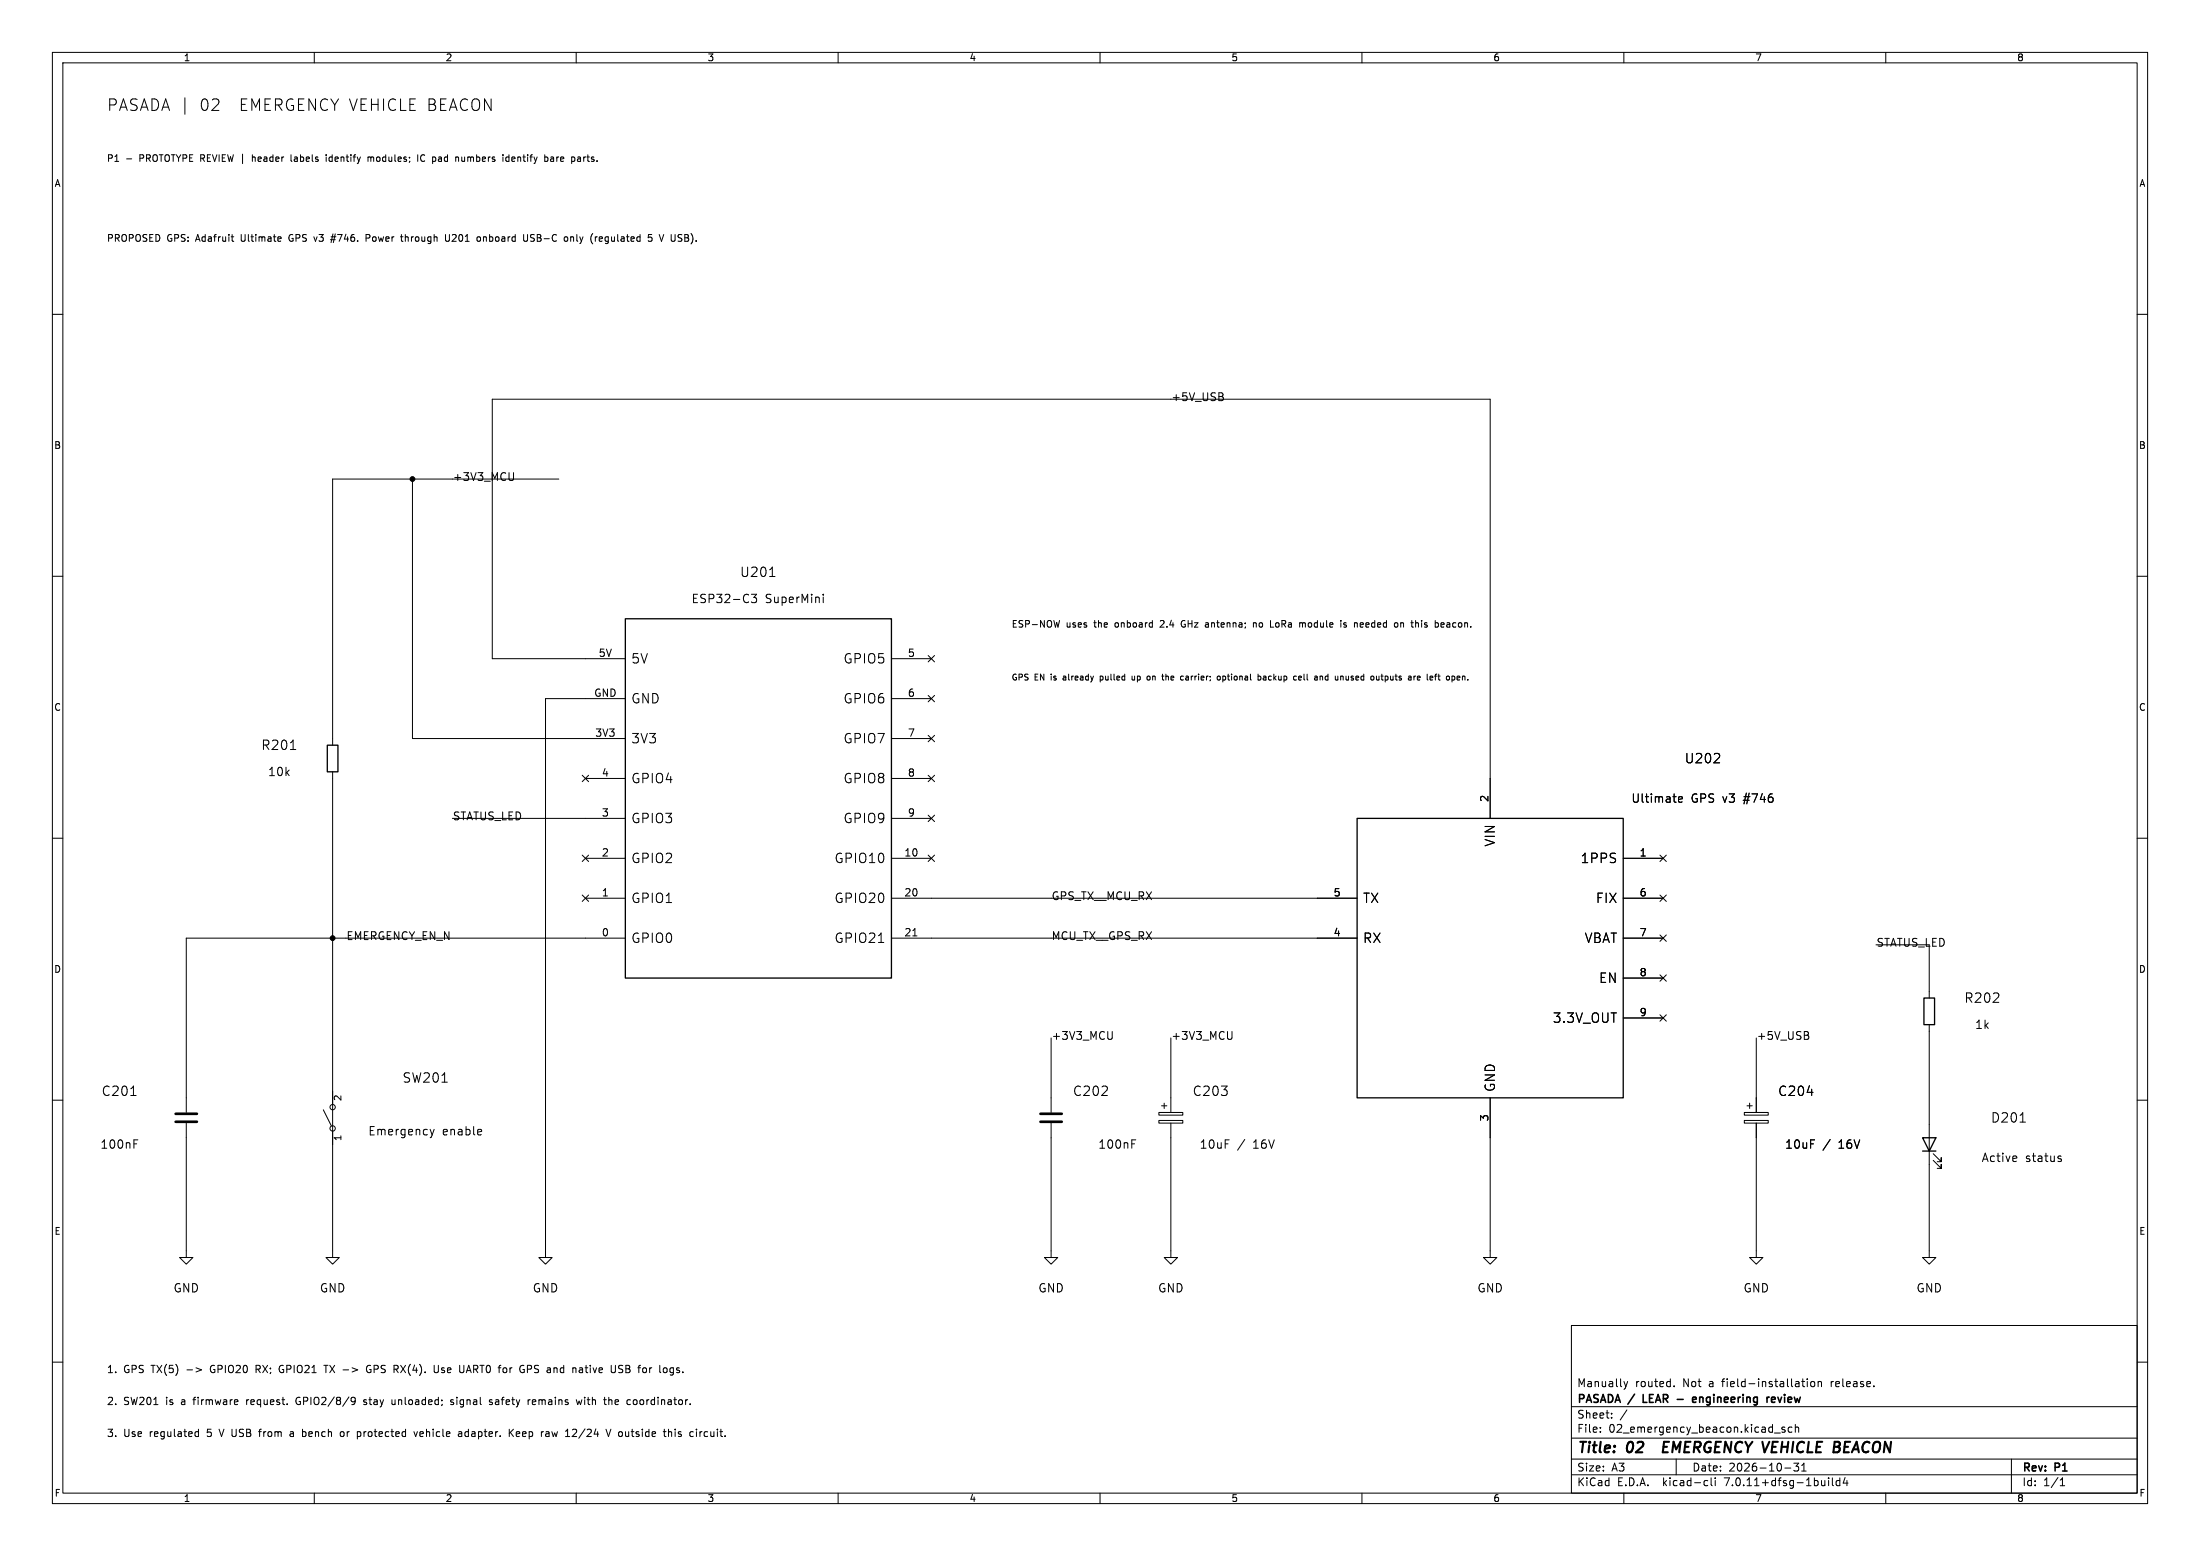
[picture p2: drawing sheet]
<svg xmlns="http://www.w3.org/2000/svg" width="420mm" height="297mm" viewBox="0 0 420 297" stroke-linecap="round" stroke-linejoin="round" font-family="sans-serif">
<g fill="none" stroke="#000" stroke-width=".19">
<path d="M10 10h400v277h-400zM12 12h396v273h-396zM60 10v2M110 10v2M160 10v2M210 10v2M260 10v2M310 10v2M360 10v2M24.2 30.3h.9M48.2 29.5v1.3M48.4 30l-.2 .1"/>
<path d="M55.6 29.5v1.1l.1 .2M62.3 29.5v.2M62.3 30v.8M70.3 30v.8M70.3 30.1l.3-.1 .2 .1M70.8 30.1v.7M71 30l-.2 .1M79.7 29.5v1.3M80.8 29.5a.64 .64 0 0 0-.5 .7 .64 .64 0 0 0 .5 .6M83.7 30.4v.3M88.2 30v.6l.1 .2M97.2 30h-.4l-.2 .2 .1 .5h.5"/>
<path d="M97.2 29.5v1.3M104.1 30h.3l.2 .2-.1 .5-.4 .1M105.1 30h.5l.1 .8M105.7 30.3h-.4l-.2 .2 .2 .3 .4-.1M110.3 30h.5v.8M110.3 30.7h.5M110.8 30.3l-.5 .1M10 60h2M44.1 45.2h.5M44.3 45.9l.3 .2M53.2 45.2l.4 .1 .1 .2-.7 .1M53.6 46l-.4 .1"/>
<path d="M63.1 45.8h.9M63.2 45.2h.9M63.6 44.6l-.4 1.7M69.9 45.4h.5M70.4 44.8h-.5v1.3M76.4 45.2h.5M76.6 44.8v1.1l.3 .2M85 44.8v1l.3 .3 .4-.1 .1-.2v-1M91.1 45.3l.2-.1 .4 .1v.5l-.1 .2-.3 .1-.2-.2zM100 44.8v1l.2 .3 .4-.1 .1-.2v-1M107.8 45.3l.3-.1 .3 .2-.1 .5-.2 .2-.3-.1M108.9 45.2v.9"/>
<path d="M109.3 45.2l-.4 .1M114 45.2l-.4 .2M114.5 45.3v.7M115 45.5l-.6 .1M124.4 44.8h-.6l-.1 .6 .2-.1h.5l.1 .2-.1 .4-.2 .2-.5-.2M408 60h2M233.2 75.7a.4 .4 0 0 1 .4 .3 .4 .4 0 0 1-.3 .5M233.3 75l.2 .3-.2 .3M78.7 91.4v49.6h40.7M98 90.2v1.2l-.3 .3M106.7 91.4h-43.2v50.8M10 110h2"/>
<path d="M143.4 113.4h1l-.5 .6 .5 .2v.7l-.3 .1h-.4l-.3-.1M146.9 110h1.1M157.2 113.4v.2M157.2 114v1M202.3 118.4l-.3 1.3M225.7 118.5l-.2 .5 .2 .6M230.2 119.6l.4 .1M230.5 118.9h-.3M230.6 119.2l-.4 .1M239.3 119l.3-.1 .2 .1M239.3 118.9v.8M242.5 119.7h.7"/>
<path d="M248.5 118.9l.2 .1M248.7 119v.7M249.1 118.9h-.3l-.1 .1M256 118.4v.2M256 118.9v.8M257 118.9h-.3l-.2 .1 .1 .2 .4 .1v.3h-.5M260.1 118.9l-.4 .1v.6l.4 .1M260.3 119.2l-.6 .1M266.8 119v.6M267.4 118.9v.8M267.8 118.9l-.4 .1M270.7 118.9l.1 .8"/>
<path d="M275.1 119.3l.6-.1-.1-.3h-.3l-.2 .1v.6h.5M408 110h2M119.4 133.4h-15.3v106.6h1.3l-1.3 1.3-1.2-1.3h1.2M119.4 125.7h-25.4v-49.5h190.5v80M170.2 125.7h7.6M170.2 133.4h7.6M177.2 125.1l1.2 1.2M177.2 132.7l1.2 1.3M178.4 125.1l-1.2 1.2M178.4 132.7l-1.2 1.3M210 129.1v1.1M210 129.8h.1"/>
<path d="M210.1 129.1h-.1M216.1 129.1l.1 .7h.3M219.1 129.1h.2l.3 .2M219.6 129.6l-.3 .2h-.2M221.9 128.7v.9M222.6 128.7v1.1M222.7 129.1l-.1 .1M225.8 129.1h.1M225.9 129.8h-.1M226.5 129.1h-.1M226.5 129.4l-.2 .1 .2 .3M232.5 129.1h.2l.3 .2v.3l-.3 .2-.3-.2z"/>
<path d="M233.4 129.8h.4M233.4 129.1v1.1M233.8 129.1h-.4M240.2 129.1h.3l.2 .2-.1 .5h-.4M240.2 128.7v1.1M241.2 129.1h.3l.2 .1M241.7 129.3l-.6 .2 .2 .3h.4M247.9 129.4l.6-.1-.1-.2h-.3l-.2 .1 .1 .6h.4M252 129.2l.4-.1 .1 .7M252 129.1v.7M257 129.1v.5l.1 .2M263.3 129.1v.7"/>
<path d="M263.3 129.7l-.2 .1M263.6 129.1h.5M263.8 128.7v.9l.3 .2M270.6 129.4l.5-.1v-.2h-.4l-.1 .1v.6h.5M272.5 128.7v.9M274.3 128.7h-.2M274.5 129.1h.4M274.7 128.7v.9M274.7 129.8h.2M278.3 129.1h.3l.1 .2-.5 .1M278.6 129.8h-.3M279.2 129.1v.7"/>
<path d="M279.2 129.1v.1M10 160h2M55.4 143.1h1.1M63.5 147.3v92.7h1.3l-1.3 1.3-1.3-1.3h1.3M86.4 156.2h33M111.2 148l1.2 1.2M111.8 148.6h7.6M112.4 148l-1.2 1.2M170.2 156.2h7.6M170.2 141h7.6M170.2 148.6h7.6M177.2 155.6l1.2 1.2"/>
<path d="M177.2 140.4l1.2 1.2M177.2 148l1.2 1.2M178.4 155.6l-1.2 1.2M178.4 140.4l-1.2 1.2M178.4 148l-1.2 1.2M320.4 152.6l.8-.2-.1-.3h-.4l-.3 .2 .1 .8h.6M408 160h2M111.2 163.2l1.2 1.2M111.2 170.8l1.2 1.3M111.8 171.5h7.6M111.8 163.8h7.6M112.4 163.2l-1.2 1.2"/>
<path d="M112.4 170.8l-1.2 1.3M119.4 179.1h-83.8v33.2M170.2 179.1h88.9M170.2 171.5h88.9M170.2 163.8h7.6M174.3 178.6h.8M177.2 163.2l1.2 1.2M178.4 163.2l-1.2 1.2M309.9 179.1h7.6M309.9 171.5h7.6M309.9 163.8h7.6M316.9 170.8l1.2 1.3"/>
<path d="M316.9 178.5l1.2 1.2M316.9 163.2l1.2 1.2M318.1 170.8l-1.2 1.3M318.1 178.5l-1.2 1.2M318.1 163.2l-1.2 1.2M200.7 198.1v14.2M212.3 196.9v1.2l-.3 .3M223.5 198.1v14.2M235.2 196.9v1.2l-.3 .3M309.9 186.7h7.6M309.9 194.3h7.6M316.9 193.7l1.2 1.2"/>
<path d="M316.9 186.1l1.2 1.2M318.1 193.7l-1.2 1.2M318.1 186.1l-1.2 1.2M335.3 198.1v14.2M345 197.6a.4 .4 0 0 1 .3 .4 .4 .4 0 0 1-.3 .4M345.1 197l.1 .2-.1 .3M358.1 180.3h10.2v10.2M368.3 195.6v44.4h1.3l-1.3 1.3-1.3-1.3h1.3M10 210h2M25 209.1h1M25.6 217.6h.7M35.6 214.4v25.6h1.2l-1.2 1.3-1.3-1.3h1.3"/>
<path d="M61.7 211.8l1.5 3.1M82.1 215.6l.4 1M82.5 216.6l-.2 .4-.2 .2M82.9 215.6l-.4 1M84.4 206.6h1M91.7 215.6l.2 .3-.7 .2M91.9 216.6h-.2M200.7 214.4v25.6h1.2l-1.2 1.3-1.3-1.3h1.3M216.1 217.6h.7M221.2 212.3h4.6v.6h-4.6zM221.2 213.9h4.6v.5h-4.6zM221.7 211.1h1.1"/>
<path d="M222.2 210.6v1M223.5 214.4v25.6h1.3l-1.3 1.3-1.3-1.3h1.3M237.6 217.5l-1.3 2.1M284.5 209.6v30.4h1.2l-1.2 1.3-1.3-1.3h1.3M333 212.3h4.6v.6h-4.6zM333 213.9h4.6v.5h-4.6zM333.5 211.1h1M334 210.6v1M335.3 214.4v25.6h1.2l-1.2 1.3-1.3-1.3h1.3M349.4 217.5l-1.4 2.1M385.6 214.2h1.1M408 210h2"/>
<path d="M369.1 221.5l1.5 1.5v-.8v.8h-.8M369.1 220.2l1.5 1.5v-.7v.7h-.8M384.9 220.7l.1 .3-.7 .2M393.1 221.2l.4 .1v.2l-.2 .2h-.3M393.1 220.6l.4 .1M10 260h2M300 253h108v32h-108zM408 260h2M35.7 261.5h1.1M37.3 274.1l.2 .1 .4-.1M37.4 261.1l1.1 .4-1.1 .4M37.9 272.8v1.4"/>
<path d="M37.9 273.3h-.4l-.2 .1M45.4 267.2v.3l-.6 .1M49.4 273.3h.5M53.4 260.8l-.1 .4 .1 .6M55.8 273.3h-.4M55.9 273.7h-.3l-.2 .2v.2l.5 .1M56.6 266.9l-.1 .4 .1 .6M57.9 273.3h.4M58.3 274.1l-.4 .1M61.8 260.6h.8M65.6 273.4l-.4-.1-.2 .2 .1 .6 .3 .1 .2-.1M67.8 267.3l-.2 .3h-.3l-.3-.3 .2-.5 .4-.1 .2 .1a.93 .93 0 0 1-.4 1.3h-.2"/>
<path d="M68.4 273.3h.2l.3 .2-.1 .6-.4 .1M69.4 268l.4 .1M69.8 267.2l-.4 .2 .1 .2h.3M70.6 261.4h.2M70.6 260.6a.67 .67 0 0 0-.7 .8 .67 .67 0 0 0 .9 .5M74.8 267.2l.1 .8h.5M79 273.3l.4 .9 .3-.9M82.9 260.6v1.1l.3 .3 .4-.1 .1-.2v-1.1M86.6 267.2h-.4l-.2 .2 .1 .2 .5 .1v.3h-.6M87.6 273.3h.5l.1 .9M88.2 273.6l-.5 .1-.2 .2 .2 .3 .5-.1M88.6 260.6v1.1l-.2 .2"/>
<path d="M94 267.2h-.4l-.2 .2 .1 .2 .5 .1v.3h-.6M97.2 272.8v1.4M97.4 273.4l.6 .8M98 272.8l-.8 .8M98.6 273.3v.8M99.2 273.6l-.6 .1M100.7 261.3h.5M100.8 267.2v.9M101.2 260.6h-.5v1.4M101.2 267.2l-.4 .2M101.8 267.2l-.2 .2v.5l.2 .2M102.3 267.5l-.7 .1"/>
<path d="M104.2 274.1h.6M104.2 273.3h.6v.9M104.8 273.6l-.6 .1M109.8 272.8l-.5 .1M110 267.2l.3 .9 .3-.7 .2 .7 .3-.9M110 273.4l-.8 .8h.9M110.6 261.1h.4l.2 .2M111.2 261.4l-.4 .1-.2 .2 .2 .3 .4-.1M115.7 272.8l.5 1.4 .4-1.4M116.2 266.7v1.4M116.8 267.2h-.4l-.2 .1M118.1 261.9h.7"/>
<path d="M118.9 260.7l-.5-.1-.3 .3 .1 .3 .6 .2M121.4 267.2h-.4l-.1 .2 .1 .6 .4 .1M124 261.1v.9M124.1 261.2l-.1 .1M127.6 273.4l.2-.1h.4v.9M128 262.4h.4M128.4 261.1h-.4l-.1 .2 .1 .6 .4 .1M128.9 272.8v.1M128.9 273.3v.9M133.6 273.3v.9M134 273.3l-.4 .2M300 278.5h108"/>
<path d="M300 274.5h108M300 268.5h108M305.5 273.2v.2M305.5 272.5v.1M307.7 270.5v.2M307.7 269.8v.1M310 263.7l.4 1M310.4 264.7l-.4 .5M310.6 269.1l-1.3 1.9M310.7 263.7l-.3 1M319.6 264.5v.2M320 278.5v3"/>
<path d="M338.7 273.5h1.2M340.7 272.5l-.3-.1-.2 .2v.2l.5 .2v.3h-.5M342.1 272.5l-.4-.1-.3 .3 .1 .6h.6M342.4 279.3h1l-.5 .6 .4 .1v.6l-.2 .2-.7-.2M342.7 272.5l.2-.1 .4 .1 .1 .9M342.7 271.9v1.5M343.9 279.7l.5-.4v1.5M343.9 263.7h.6M344.2 263.2v1.3l.3 .2M345 263.2v.1M345 263.7v1M345.8 263.8l.4-.1 .2 .3v.4l-.2 .3-.4-.1-.1-.2z"/>
<path d="M347.1 263.8l.2-.1 .4 .1v.9M347.1 263.7v1M384 278.5v6.5M60 285v2M110 285v2M160 285v2M210 285v2M260 285v2M300 281.5h108M310 285v2M325.6 282.6l.4 .1M326 283.5l-.4 .1"/>
<path d="M326.7 282.1v1.3l.2 .2M327.4 282.1v.1M327.4 282.6v1M340.7 280.2h1.2M343.9 280.8h.9M349.1 282.1v.1M349.1 282.6v1M349.8 282.1v1.3l.2 .2M351.2 282.7l-.4-.1-.3 .3 .2 .6h.5M351.2 282.1v1.5M352.2 282l-.3 1.1h.9M352.6 282.6v1"/>
<path d="M360 285v2M393.3 283.6h.9M393.3 282.5l.4-.4v1.5"/>
<circle cx="63.5" cy="211.3" r=".51"/>
<circle cx="63.5" cy="215.4" r=".51"/>
</g>
<path d="M317.6 276.2h.6M318.6 275.2h-.9l-.3 2h1M352.1 276.2h.7M353.2 275.2h-.9l-.3 2h1" fill="none" stroke="#000" stroke-width=".4"/>
<path d="M313.7 266.2v1.5h.7M323.1 267.2l.7-.2v-.2l-.5-.1-.2 .2 .1 .7h.6M337.8 266.7l-.3 .1M338.2 267.2l.7-.2-.1-.2-.4-.1-.2 .2 .1 .7h.5" fill="none" stroke="#000" stroke-width=".3"/>
<path d="M33.5 214.1h4.1M33.5 212.6h4.1M198.6 214.1h4.1M198.6 212.6h4.1" fill="none" stroke="#000" stroke-width=".51"/>
<path d="M119.4 118.1h50.8v68.6h-50.8zM62.5 142.2h2v5.1h-2zM259.1 156.2h50.8v53.4h-50.8zM367.3 190.5h2v5.1h-2zM367 217.2h2.6l-1.3 2.5zM367 219.7h2.6" fill="none" stroke="#000" stroke-width=".25"/>
<g fill="#000" stroke="#000" stroke-width=".19">
<circle cx="78.7" cy="91.4" r=".46"/>
<circle cx="63.5" cy="179.1" r=".46"/>
</g>
<g font-size="3.1">
<text x="20.3" y="21.4">PASADA |</text>
<text x="38" y="21.4">02</text>
<text x="45.5" y="21.4">EMERGENCY VEHICLE BEACON</text>
</g>
<g font-size="2.8">
<text x="301" y="277.9">Title:</text>
<text x="310.6" y="277.9">02</text>
<text x="319.1" y="277.9">EMERGENCY VEHICLE</text>
<text x="353.3" y="277.9">BEACON</text>
</g>
<g font-size="2.5">
<text x="141.2" y="110.3">U201</text>
<text x="120.4" y="126.9">5V</text>
<text x="161" y="126.9">GPIO5</text>
<text x="120.4" y="134.5">GND</text>
<text x="161" y="134.5">GPIO6</text>
<text x="49.8" y="143.4">R201</text>
<text x="120.4" y="142.1">3V3</text>
<text x="161" y="142.1">GPIO7</text>
<text x="120.4" y="149.7">GPIO4</text>
<text x="161" y="149.7">GPIO8</text>
<text x="321.6" y="145.9">U202</text>
<text x="120.4" y="157.3">GPIO3</text>
<text x="161" y="157.3">GPIO9</text>
<text x="285.6" y="161.6" transform="rotate(-90 285.6 161.6)">VIN</text>
<text x="120.4" y="165">GPIO2</text>
<text x="159.3" y="165">GPIO10</text>
<text x="301.7" y="165">1PPS</text>
<text x="120.4" y="172.6">GPIO1</text>
<text x="159.3" y="172.6">GPIO20</text>
<text x="260.1" y="172.6">TX</text>
<text x="304.7" y="172.6">FIX</text>
<text x="120.4" y="180.2">GPIO0</text>
<text x="159.3" y="180.2">GPIO21</text>
<text x="260.1" y="180.2">RX</text>
<text x="302.5" y="180.2">VBAT</text>
<text x="305.3" y="187.8">EN</text>
<text x="374.9" y="191.6">R202</text>
<text x="296.4" y="195.4">3.3V_OUT</text>
<text x="19.3" y="209.4">C201</text>
<text x="76.8" y="206.9">SW201</text>
<text x="204.8" y="209.4">C202</text>
<text x="227.6" y="209.4">C203</text>
<text x="285.6" y="208.5" transform="rotate(-90 285.6 208.5)">GND</text>
<text x="339.4" y="209.4">C204</text>
<text x="380" y="214.5">D201</text>
</g>
<g font-size="2.2">
<text x="131.9" y="115.3">ESP32-C3</text>
<text x="146" y="115.3">SuperMini</text>
<text x="51.1" y="148.3">10k</text>
<text x="311.4" y="153.4">Ultimate</text>
<text x="322.8" y="153.4">GPS v3</text>
<text x="333" y="153.4">#746</text>
<text x="377" y="196.6">1k</text>
<text x="19.1" y="219.5">100nF</text>
<text x="70.2" y="216.9">Emergency</text>
<text x="84.4" y="216.9">enable</text>
<text x="209.6" y="219.5">100nF</text>
<text x="229" y="219.5">10uF</text>
<text x="239.2" y="219.5">16V</text>
<text x="340.7" y="219.5">10uF</text>
<text x="351" y="219.5">16V</text>
<text x="378.2" y="222">Active</text>
<text x="386.6" y="222">status</text>
<text x="33.1" y="246.9">GND</text>
<text x="61" y="246.9">GND</text>
<text x="101.6" y="246.9">GND</text>
<text x="198.2" y="246.9">GND</text>
<text x="221" y="246.9">GND</text>
<text x="282" y="246.9">GND</text>
<text x="332.8" y="246.9">GND</text>
<text x="365.8" y="246.9">GND</text>
</g>
<g font-size="2.1">
<text x="223.5" y="76.8">+5V_USB</text>
<text x="86.4" y="92">+3V3_MCU</text>
<text x="86.4" y="156.8">STATUS_LED</text>
<text x="200.7" y="172">GPS_TX__MCU_RX</text>
<text x="66" y="179.6">EMERGENCY_EN_N</text>
<text x="200.7" y="179.6">MCU_TX__GPS_RX</text>
<text x="358.1" y="180.9">STATUS_LED</text>
<text x="200.7" y="198.7">+3V3_MCU</text>
<text x="223.5" y="198.7">+3V3_MCU</text>
<text x="335.3" y="198.7">+5V_USB</text>
<text x="301" y="268.2">PASADA /</text>
<text x="301" y="265">Manually</text>
<text x="312.1" y="265">routed.</text>
<text x="314.3" y="268.2">LEAR -</text>
<text x="321.3" y="265">Not</text>
<text x="325" y="268.2">engineering</text>
<text x="326.4" y="265">a</text>
<text x="329" y="265">field-installation</text>
<text x="339.8" y="268.2">review</text>
<text x="349.9" y="265">release.</text>
<text x="301" y="273.7">File:</text>
<text x="301" y="271">Sheet:</text>
<text x="307.1" y="273.7">02_emergency_beacon.kicad_sch</text>
<text x="301" y="281.1">Size:</text>
<text x="307.6" y="281.1">A3</text>
<text x="323" y="281.1">Date:</text>
<text x="330" y="281.1">2026-10-31</text>
<text x="386" y="281.3">Rev:</text>
<text x="392.4" y="281.3">P1</text>
<text x="301" y="283.9">KiCad</text>
<text x="308.7" y="283.9">E.D.A.</text>
<text x="317.6" y="283.9">kicad-cli</text>
<text x="329.5" y="283.9">7.0.11+dfsg-1build4</text>
<text x="386" y="283.9">Id:</text>
<text x="390.1" y="283.9">1/1</text>
</g>
<g font-size="1.9">
<text x="114.2" y="125.5">5V</text>
<text x="173.2" y="125.5">5</text>
<text x="113.3" y="133.1">GND</text>
<text x="173.2" y="133.1">6</text>
<text x="113.5" y="140.7">3V3</text>
<text x="173.2" y="140.7">7</text>
<text x="114.8" y="148.3">4</text>
<text x="173.2" y="148.3">8</text>
<text x="114.8" y="156">3</text>
<text x="173.2" y="156">9</text>
<text x="284.2" y="153.2" transform="rotate(-90 284.2 153.2)">2</text>
<text x="114.8" y="163.6">2</text>
<text x="172.6" y="163.6">10</text>
<text x="312.9" y="163.6">1</text>
<text x="114.8" y="171.2">1</text>
<text x="172.6" y="171.2">20</text>
<text x="254.5" y="171.2">5</text>
<text x="312.9" y="171.2">6</text>
<text x="114.8" y="178.8">0</text>
<text x="172.6" y="178.8">21</text>
<text x="254.5" y="178.8">4</text>
<text x="312.9" y="178.8">7</text>
<text x="312.9" y="186.4">8</text>
<text x="312.9" y="194.1">9</text>
<text x="284.2" y="214.1" transform="rotate(-90 284.2 214.1)">3</text>
<text x="20.3" y="262.3">1.</text>
<text x="23.6" y="262.3">GPS TX(5)</text>
<text x="40.5" y="262.3">GPIO20</text>
<text x="49.3" y="262.3">RX;</text>
<text x="54" y="262.3">GPIO21</text>
<text x="62.8" y="262.3">TX -&gt;</text>
<text x="71.2" y="262.3">GPS RX(4).</text>
<text x="84.4" y="262.3">Use</text>
<text x="89.4" y="262.3">UART0 for</text>
<text x="101.3" y="262.3">GPS and</text>
<text x="111.8" y="262.3">native</text>
<text x="119.3" y="262.3">USB</text>
<text x="124.7" y="262.3">for</text>
<text x="128.9" y="262.3">logs.</text>
<text x="20.3" y="268.4">2.</text>
<text x="23.6" y="268.4">SW201</text>
<text x="31.7" y="268.4">is</text>
<text x="34.8" y="268.4">a</text>
<text x="37.3" y="268.4">firmware</text>
<text x="47.5" y="268.4">request.</text>
<text x="57.2" y="268.4">GPIO2/8/9</text>
<text x="70.3" y="268.4">stay</text>
<text x="75.8" y="268.4">unloaded;</text>
<text x="87.2" y="268.4">signal</text>
<text x="94.8" y="268.4">safety</text>
<text x="102.3" y="268.4">remains</text>
<text x="111.8" y="268.4">with</text>
<text x="117.3" y="268.4">the</text>
<text x="121.8" y="268.4">coordinator.</text>
<text x="20.3" y="274.5">3.</text>
<text x="23.6" y="274.5">Use</text>
<text x="28.6" y="274.5">regulated</text>
<text x="39.7" y="274.5">5</text>
<text x="42.3" y="274.5">V USB</text>
<text x="50.2" y="274.5">from</text>
<text x="56.2" y="274.5">a</text>
<text x="58.7" y="274.5">bench</text>
<text x="66.2" y="274.5">or</text>
<text x="69.6" y="274.5">protected</text>
<text x="80.7" y="274.5">vehicle</text>
<text x="89.2" y="274.5">adapter.</text>
<text x="99.1" y="274.5">Keep</text>
<text x="105.4" y="274.5">raw</text>
<text x="110.2" y="274.5">12/24</text>
<text x="118.3" y="274.5">V outside</text>
<text x="129.6" y="274.5">this</text>
<text x="134.7" y="274.5">circuit.</text>
</g>
<g font-size="1.8">
<text x="35" y="11.9">1</text>
<text x="85" y="11.9">2</text>
<text x="135" y="11.9">3</text>
<text x="185" y="11.9">4</text>
<text x="235" y="11.9">5</text>
<text x="285" y="11.9">6</text>
<text x="335" y="11.9">7</text>
<text x="385" y="11.9">8</text>
<text x="10.3" y="35.9">A</text>
<text x="20.3" y="31.1">P1</text>
<text x="26.7" y="31.1">PROTOTYPE REVIEW |</text>
<text x="48.8" y="31.1">header</text>
<text x="56.4" y="31.1">labels</text>
<text x="63.3" y="31.1">identify</text>
<text x="71.5" y="31.1">modules;</text>
<text x="81.2" y="31.1">IC</text>
<text x="84.2" y="31.1">pad</text>
<text x="88.8" y="31.1">numbers</text>
<text x="98.1" y="31.1">identify</text>
<text x="106.2" y="31.1">bare</text>
<text x="111.6" y="31.1">parts.</text>
<text x="408.3" y="35.9">A</text>
<text x="20.3" y="46.3">PROPOSED GPS:</text>
<text x="37.5" y="46.3">Adafruit</text>
<text x="46.2" y="46.3">Ultimate</text>
<text x="55.6" y="46.3">GPS v3</text>
<text x="64" y="46.3">#746.</text>
<text x="70.9" y="46.3">Power</text>
<text x="77.8" y="46.3">through</text>
<text x="86.4" y="46.3">U201</text>
<text x="92.7" y="46.3">onboard</text>
<text x="101.7" y="46.3">USB-C</text>
<text x="109.7" y="46.3">only</text>
<text x="114.9" y="46.3">(regulated</text>
<text x="126.2" y="46.3">5</text>
<text x="128.6" y="46.3">V USB).</text>
<text x="10.3" y="85.9">B</text>
<text x="408.2" y="85.9">B</text>
<text x="193" y="120">ESP-NOW</text>
<text x="203.5" y="120">uses</text>
<text x="209" y="120">the</text>
<text x="213.1" y="120">onboard</text>
<text x="222" y="120">2.4</text>
<text x="226.2" y="120">GHz</text>
<text x="231" y="120">antenna;</text>
<text x="240.3" y="120">no</text>
<text x="243.8" y="120">LoRa</text>
<text x="249.5" y="120">module</text>
<text x="257.6" y="120">is</text>
<text x="260.4" y="120">needed</text>
<text x="268.3" y="120">on</text>
<text x="271.8" y="120">this</text>
<text x="276.4" y="120">beacon.</text>
<text x="10.3" y="135.9">C</text>
<text x="408.2" y="135.9">C</text>
<text x="10.3" y="185.9">D</text>
<text x="408.2" y="185.9">D</text>
<text x="65.5" y="210.3" transform="rotate(-90 65.5 210.3)">2</text>
<text x="65.5" y="217.9" transform="rotate(-90 65.5 217.9)">1</text>
<text x="10.3" y="235.9">E</text>
<text x="408.3" y="235.9">E</text>
<text x="10.3" y="285.9">F</text>
<text x="35" y="286.9">1</text>
<text x="85" y="286.9">2</text>
<text x="135" y="286.9">3</text>
<text x="185" y="286.9">4</text>
<text x="235" y="286.9">5</text>
<text x="285" y="286.9">6</text>
<text x="335" y="286.9">7</text>
<text x="385" y="286.9">8</text>
<text x="408.3" y="285.9">F</text>
</g>
<g font-size="1.6">
<text x="193" y="130.1">GPS</text>
<text x="197.5" y="130.1">EN</text>
<text x="200.8" y="130.1">is</text>
<text x="203.3" y="130.1">already</text>
<text x="210.6" y="130.1">pulled</text>
<text x="216.9" y="130.1">up</text>
<text x="220" y="130.1">on</text>
<text x="223.2" y="130.1">the</text>
<text x="226.9" y="130.1">carrier;</text>
<text x="234.1" y="130.1">optional</text>
<text x="242.1" y="130.1">backup</text>
<text x="249.2" y="130.1">cell</text>
<text x="253.4" y="130.1">and</text>
<text x="257.6" y="130.1">unused</text>
<text x="264.6" y="130.1">outputs</text>
<text x="272" y="130.1">are</text>
<text x="275.8" y="130.1">left</text>
<text x="279.7" y="130.1">open.</text>
</g>
</svg>
